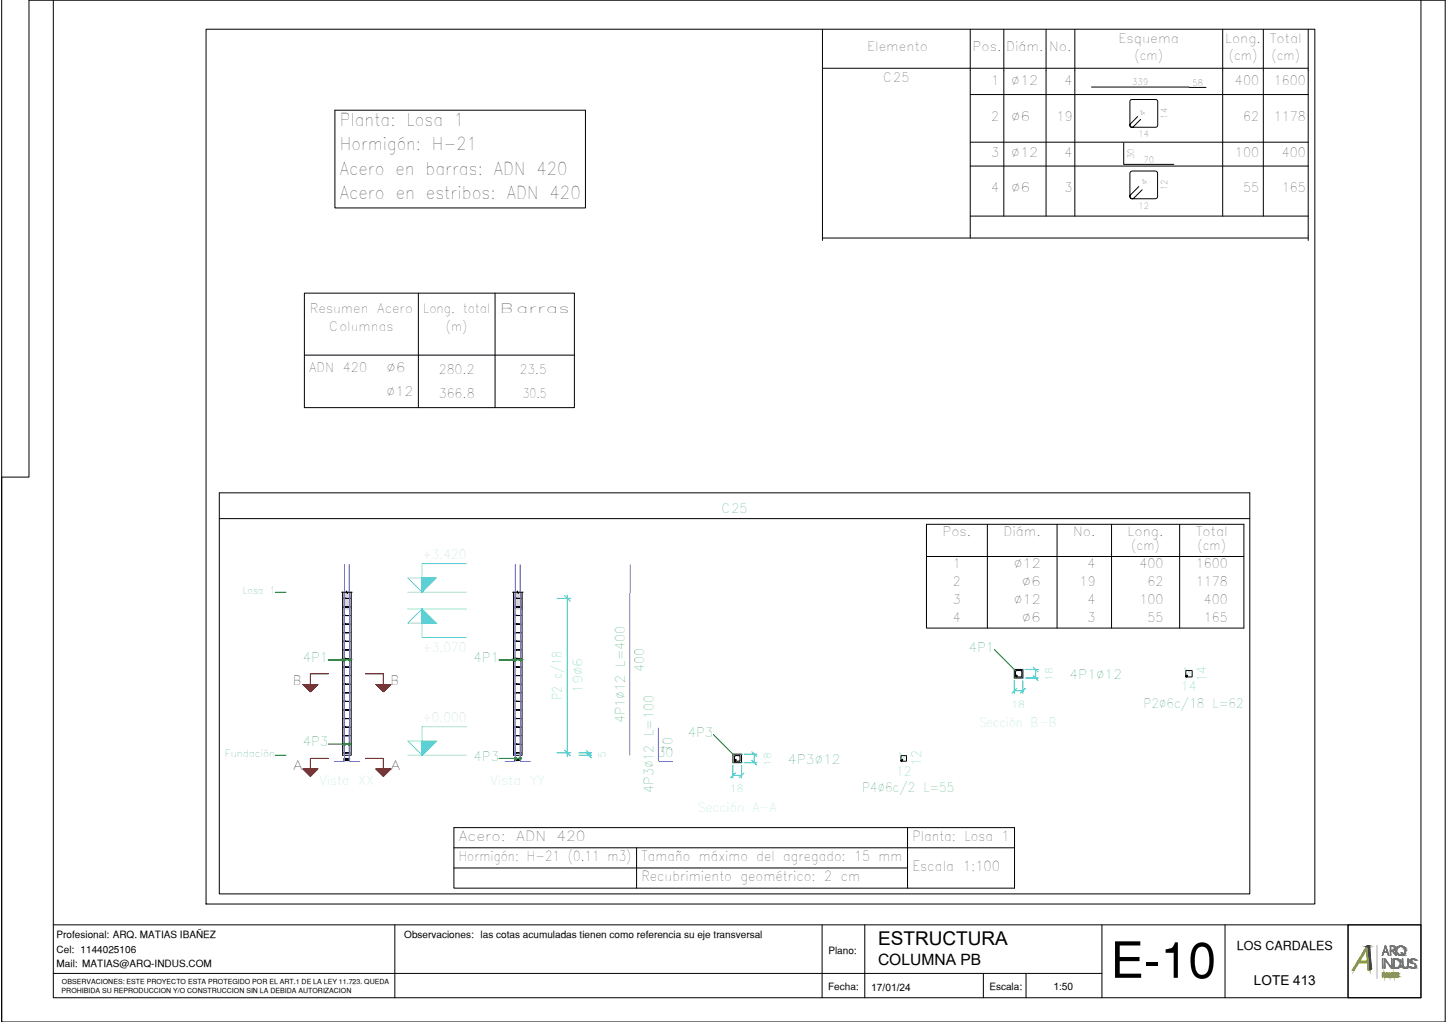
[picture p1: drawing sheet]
<svg xmlns="http://www.w3.org/2000/svg" width="841mm" height="594mm" viewBox="0 0 841 594" stroke-linecap="round" stroke-linejoin="round" font-family="sans-serif">
<!-- layer: TABLAS -->
<g fill="none" stroke="#000" stroke-width=".58">
<path d="M478 17v123M564 17v121M583 17v109M608 17v109M625 17v109M711 17v109M734 17v109M760 17v123M478 40h282M478 138h282M564 126h196M177 170h157v67h-157z"/>
<path d="M243 170v67M288 170v67M177 206h157"/>
</g>
<!-- layer: DESPIECES_TABLA -->
<path d="M634 51h67M661 68l-4 4v2h16v-16h-16v15l2 1 4-5M653 83v13h29M662 108l-5 5v1v1l14 1 1-1v-15l-1-1-14 1v1v14h1h1l5-5" fill="none" stroke="#000" stroke-width=".58"/>
<!-- layer: TEXTO_TABLAS -->
<path d="M564 55h196M564 83h196M564 97h196" fill="none" stroke="#000" stroke-width=".58"/>
<!-- layer: ALZADO_NOMBRES_DE_LAS_PLANTAS -->
<path d="M160 344h6M160 439h6" fill="none" stroke="#009525" stroke-width=".58"/>
<!-- layer: ALZADO_LOSAS -->
<path d="M199 344h5v10h-5zM298 344h5v10h-5z" fill="none" stroke="#dad7d3" stroke-width=".58"/>
<g fill="#dad7d3" stroke="#dad7d3" stroke-width=".58">
<path d="M199 344l5 10v-10zM199 344l5 10h-5z"/>
<path d="M298 344l5 10v-10zM298 344l5 10h-5z"/>
</g>
<!-- layer: ALZADO_COLUMNA_DE_HORMIGON -->
<path d="M199 344h2l1 1v-1h3M199 344v95h5v-95M298 344h3v1v-1h3M298 344v95h5v-95" fill="none" stroke="#000" stroke-width=".58"/>
<g fill="none" stroke="#7f7fff" stroke-width=".58">
<path d="M200 328v111M203 328v111M300 328l-1 111M302 328l1 111M366 328v111M200 423v19v1h-6M203 423v19l1 1h5M300 423v19l-1 1h-5M302 423v19l1 1h5M383 423v19v1h8"/>
<circle cx="590" cy="390" r=".1"/>
<circle cx="590" cy="393" r=".1"/>
<circle cx="594" cy="390" r=".1"/>
<circle cx="594" cy="393" r=".1"/>
<circle cx="427" cy="439" r=".1"/>
<circle cx="430" cy="439" r=".1"/>
<circle cx="427" cy="442" r=".1"/>
<circle cx="430" cy="442" r=".1"/>
</g>
<g fill="none" stroke="#000" stroke-width=".58">
<path d="M201 348h-1h3h-3h1M201 353h-1h3h-3h1M201 358h-1h3h-3h1M300 348h-1h4h-4h1M300 353h-1h4h-4h1M300 358h-1h4h-4h1M201 378h-1h3h-3h1M201 373h-1h3h-3h1M201 368h-1h3h-3h1M201 363h-1h3h-3h1M300 378h-1h4h-4h1M300 373h-1h4h-4h1"/>
<path d="M300 368h-1h4h-4h1M300 363h-1h4h-4h1M201 398h-1h3h-3h1M201 393h-1h3h-3h1M201 388h-1h3h-3h1M201 383h-1h3h-3h1M300 398h-1h4h-4h1M300 393h-1h4h-4h1M300 388h-1h4h-4h1M300 383h-1h4h-4h1M591 392l-1 2h4v-4h-4v3h1M690 392l-1 2h4v-4h-4v3h1"/>
<path d="M201 418h-1h3h-3h1M201 413h-1h3h-3h1M201 408h-1h3h-3h1M201 403h-1h3h-3h1M300 418h-1h4h-4h1M300 413h-1h4h-4h1M300 408h-1h4h-4h1M300 403h-1h4h-4h1M201 437l-1 1h3h-3h1M201 432l-1 1h3h-3h1M201 428h-1h3h-3h1M201 423h-1h3h-3h1"/>
<path d="M300 437h-1l4 1h-4h1M300 432h-1l4 1h-4h1M300 428h-1h4h-4h1M300 423h-1h4h-4h1M201 441h-1h3h-3h1M201 441l-1 1h3h-3h1M201 442h-1h3h-3h1M300 441h-1h4h-4h1M300 441h-1l4 1h-4h1M300 442h-1h4h-4h1M428 441l-1 1h3v-3h-3v3h1M524 441v1h3v-3h-3v3h1"/>
</g>
<!-- layer: ALZADO_SEGMENTOS_DE_CORTE_DE_SECCIONES -->
<path d="M176 398h9l-5 4zM191 392h-11v6M212 392h11v6M219 398h8l-4 4zM176 447h9l-5 4zM191 441h-11v6M212 441h11v6M219 447h8l-4 4z" fill="none" stroke="#d00" stroke-width=".58"/>
<g fill="#d00" stroke="#d00" stroke-width=".58">
<path d="M176 447h9l-5 4z"/>
<path d="M219 447h8l-4 4z"/>
<path d="M176 398h9l-5 4z"/>
<path d="M219 398h8l-4 4z"/>
</g>
<g fill="none" stroke="#009525" stroke-width=".58">
<path d="M200 384h-9h12M299 384h-9h13M191 433h12M300 441h-10h12"/>
<circle cx="200" cy="384" r=".4"/>
<circle cx="203" cy="384" r=".4"/>
<circle cx="299" cy="384" r=".4"/>
<circle cx="303" cy="384" r=".4"/>
<circle cx="200" cy="433" r=".4"/>
<circle cx="203" cy="433" r=".4"/>
<circle cx="300" cy="441" r=".4"/>
<circle cx="302" cy="441" r=".4"/>
</g>
<g fill="#009525" stroke="#009525" stroke-width=".58">
<path d="M200 433h1z"/>
<path d="M203 384h1z"/>
<path d="M299 440h1z"/>
<path d="M299 441h1z"/>
<path d="M302 440h1z"/>
<path d="M302 441h1z"/>
<path d="M299 384h1z"/>
<path d="M302 384h1z"/>
<path d="M200 432h1zM200 432h1zM200 432h1zM200 432h1z"/>
<path d="M200 432h1zM200 432h1z"/>
<path d="M200 432h1zM200 432h1zM200 432h1zM200 432h1z"/>
<path d="M200 432h1zM200 432h1z"/>
<path d="M200 432h1zM200 432h1z"/>
<path d="M200 432h1zM200 432h1z"/>
<path d="M200 432h1zM200 432h1z"/>
<path d="M200 432h1zM200 432h1z"/>
<path d="M200 432l1 1zM200 432l1 1z"/>
<path d="M200 433h1zM200 433h1z"/>
<path d="M200 433h1zM200 433h1z"/>
<path d="M200 433h1zM200 433h1z"/>
<path d="M200 433h1zM200 433h1z"/>
<path d="M200 433h1zM200 433h1z"/>
<path d="M200 433h1zM200 433h1z"/>
<path d="M200 433h1zM200 433h1z"/>
<path d="M200 433h1zM200 433h1z"/>
<path d="M200 433h1zM200 433h1z"/>
<path d="M200 433h1zM200 433h1z"/>
<path d="M203 432v1zM203 432v1z"/>
<path d="M200 383v1zM200 383v1z"/>
<path d="M203 383h1zM203 383h1z"/>
<path d="M203 383h1zM203 383h1z"/>
<path d="M203 383h1zM203 383h1z"/>
<path d="M203 383h1zM203 383h1z"/>
<path d="M203 383h1zM203 383h1z"/>
<path d="M203 383h1zM203 383h1z"/>
<path d="M203 383l1 1zM203 383l1 1z"/>
<path d="M203 384h1zM203 384h1z"/>
<path d="M203 384h1zM203 384h1z"/>
<path d="M203 384h1zM203 384h1z"/>
<path d="M203 384h1zM203 384h1z"/>
<path d="M203 384h1zM203 384h1z"/>
<path d="M203 384h1zM203 384h1z"/>
<path d="M203 384h1zM203 384h1z"/>
<path d="M203 384h1zM203 384h1zM203 384h1z"/>
<path d="M203 384h1zM203 384h1z"/>
<path d="M203 384h1zM203 384h1z"/>
<path d="M203 384h1zM203 384h1z"/>
<path d="M299 440h1zM299 440h1z"/>
<path d="M299 440l1 1zM299 440l1 1z"/>
<path d="M299 441h1zM299 441h1z"/>
<path d="M299 441h1zM299 441h1z"/>
<path d="M299 441h1zM299 441h1z"/>
<path d="M299 441h1zM299 441h1z"/>
<path d="M299 441h1zM299 441h1z"/>
<path d="M299 441h1zM299 441h1z"/>
<path d="M299 441h1zM299 441h1z"/>
<path d="M299 441h1zM299 441h1z"/>
<path d="M299 441h1zM299 441h1zM299 441h1zM299 441h1z"/>
<path d="M299 441h1zM299 441h1z"/>
<path d="M299 441h1zM299 441h1z"/>
<path d="M299 441h1zM299 441h1z"/>
<path d="M299 441h1zM299 441h1z"/>
<path d="M299 441h1zM299 441h1z"/>
<path d="M299 441h1zM299 441h1z"/>
<path d="M299 441h1zM299 441h1z"/>
<path d="M299 441h1zM299 441h1z"/>
<path d="M299 441h1zM299 441h1z"/>
<path d="M299 441h1zM299 441h1zM299 441h1z"/>
<path d="M302 440h1zM302 440h1z"/>
<path d="M302 440l1 1zM302 440l1 1z"/>
<path d="M302 441h1zM302 441h1z"/>
<path d="M302 441h1zM302 441h1z"/>
<path d="M302 441h1zM302 441h1z"/>
<path d="M302 441h1zM302 441h1z"/>
<path d="M302 441h1zM302 441h1z"/>
<path d="M302 441h1zM302 441h1z"/>
<path d="M302 441h1zM302 441h1z"/>
<path d="M302 441h1zM302 441h1z"/>
<path d="M302 441h1zM302 441h1z"/>
<path d="M302 441h1zM302 441h1z"/>
<path d="M302 441h1zM302 441h1z"/>
<path d="M302 441h1zM302 441h1z"/>
<path d="M302 441h1zM302 441h1z"/>
<path d="M302 441h1zM302 441h1z"/>
<path d="M302 441h1zM302 441h1z"/>
<path d="M302 441h1zM302 441h1z"/>
<path d="M302 441h1zM302 441h1z"/>
<path d="M302 441h1zM302 441h1z"/>
<path d="M302 441h1zM302 441h1z"/>
<path d="M302 441h1zM302 441h1z"/>
<path d="M299 383h1zM299 383h1z"/>
<path d="M299 383h1zM299 383h1z"/>
<path d="M299 383h1zM299 383h1z"/>
<path d="M299 383h1zM299 383h1z"/>
<path d="M299 383h1zM299 383h1z"/>
<path d="M299 383h1zM299 383h1z"/>
<path d="M299 383h1zM299 383h1z"/>
<path d="M299 383l1 1zM299 383l1 1z"/>
<path d="M299 384h1zM299 384h1z"/>
<path d="M299 384h1zM299 384h1z"/>
<path d="M299 384h1zM299 384h1z"/>
<path d="M299 384h1zM299 384h1z"/>
<path d="M299 384h1zM299 384h1z"/>
<path d="M299 384h1zM299 384h1z"/>
<path d="M299 384h1zM299 384h1z"/>
<path d="M299 384h1zM299 384h1zM299 384h1z"/>
<path d="M299 384h1zM299 384h1z"/>
<path d="M299 384h1zM299 384h1z"/>
<path d="M299 384h1zM299 384h1z"/>
<path d="M299 384h1zM299 384h1z"/>
<path d="M299 384h1zM299 384h1z"/>
<path d="M302 383h1zM302 383h1z"/>
<path d="M302 383h1zM302 383h1z"/>
<path d="M302 383h1zM302 383h1z"/>
<path d="M302 383h1zM302 383h1z"/>
<path d="M302 383h1zM302 383h1z"/>
<path d="M302 383h1zM302 383h1z"/>
<path d="M302 383h1zM302 383h1z"/>
<path d="M302 383h1zM302 383h1z"/>
<path d="M302 383l1 1zM302 383l1 1z"/>
<path d="M302 384h1zM302 384h1z"/>
<path d="M302 384h1zM302 384h1z"/>
<path d="M302 384h1zM302 384h1z"/>
<path d="M302 384h1zM302 384h1z"/>
<path d="M302 384h1zM302 384h1z"/>
<path d="M302 384h1zM302 384h1z"/>
<path d="M302 384h1zM302 384h1z"/>
<path d="M302 384h1zM302 384h1zM302 384h1z"/>
<path d="M302 384h1zM302 384h1z"/>
<path d="M302 384h1zM302 384h1z"/>
<path d="M302 384h1zM302 384h1zM302 384h1z"/>
<path d="M302 384h1zM302 384h1z"/>
<path d="M302 384h1zM302 384h1z"/>
</g>
<!-- layer: ALZADO_COTAS_DE_LAS_PLANTAS -->
<path d="M237 336h8v8v-8h9l-9 8zM271 328h-26v8M237 344h34M237 431h8v8v-8h9l-9 8zM237 439h34M271 422h-26v9" fill="none" stroke="#7fbfff" stroke-width=".58"/>
<g fill="#7fbfff" stroke="#7fbfff" stroke-width=".58">
<path d="M245 431h9l-9 8z"/>
<path d="M245 336h9l-9 8z"/>
</g>
<!-- layer: ALZADO_COTAS_DE_LAS_LOSAS -->
<path d="M237 354h34M237 362l8-8 9 8h-9v-8v8zM245 362v9h26" fill="none" stroke="#7fbfff" stroke-width=".58"/>
<path d="M245 354l9 8h-9z" fill="#7fbfff" stroke="#7fbfff" stroke-width=".58"/>
<!-- layer: ALZADO_COTAS -->
<path d="M324 348h8M328 346l3 4M330 346v94M324 438h8M328 436l3 3M336 438h8M336 439h8M341 436l3 3M341 438l3 2M342 438v1" fill="none" stroke="#00dda5" stroke-width=".58"/>
<!-- layer: SECC_HORMIGON -->
<path d="M590 389h5v5h-5zM426 438h5v5h-5z" fill="none" stroke="#000" stroke-width=".58"/>
<path d="M578 378l12 12M415 427l12 12" fill="none" stroke="#009525" stroke-width=".58"/>
<!-- layer: SECC_COTAS -->
<g fill="none" stroke="#00dda5" stroke-width=".58">
<path d="M590 396v7M595 396v7M596 394h7M596 389h7M601 388l2 3M601 393l2 3M602 389v5M590 402h5M591 400l-3 3M596 400l-3 3M433 438h7M437 437l3 3"/>
<path d="M438 438v5M426 445v7M426 451h5M427 449l-2 3M431 445v7M432 449l-2 3M433 443h7M437 442l3 3"/>
</g>
<!-- layer: SECC_LINEAS_DE_PROLONGACION_DE_LAS_COTAS -->
<path d="M590 394h.1M595 389h.1M595 394h.1M431 438h.1M426 443h.1M431 443h.1" fill="none" stroke="#00dda5" stroke-width=".58"/>
<!-- layer: ALZADO_LINEAS_DE_LA_TABLA_DE_COMPUTO -->
<path d="M538 305h185v60h-185zM574 305v60M614 305v60M646 305v60M686 305v60M538 323h185" fill="none" stroke="#000" stroke-width=".58"/>
<!-- layer: ALZADO_LINEAS_DE_LA_TABLA_DE_DATOS_DE_LAS_COLUMNAS -->
<path d="M264 481h326v35h-326zM264 493h326M370 493v23M527 481v35M264 505h263" fill="none" stroke="#000" stroke-width=".58"/>
<!-- layer: ALZADO_LINEAS_DE_LA_TABLA_DE_DESPIECE -->
<path d="M127 286h599v234h-599zM127 301h599" fill="none" stroke="#000" stroke-width=".58"/>
<!-- layer: ALZADO_TEXTOS_DE_LA_TABLA_DE_COMPUTO_DEL_CUADRO_DE_COLUMNAS -->
<path d="M195 64h145v57h-145z" fill="none" stroke="#000" stroke-width=".58"/>
<!-- layer: arq 01 -->
<path d="M1 0v594M17 0v277h-16v317h839v-594M229 538v42M478 538v42M503 538v42M640 538v42M712 538v42M31 566h609M572 566v14M596 566v14" fill="none" stroke="#000" stroke-width=".58"/>
<!-- layer: 0 -->
<path d="M17 0h823M120 17h644v508h-644z" fill="none" stroke="#000" stroke-width=".58"/>
<!-- layer: arq 02 -->
<path d="M31 0v580h795v-580M31 538h795M784 538h42v42h-42zM784 538v42" fill="none" stroke="#000" stroke-width=".58"/>
<g fill="#9ebb00" stroke="#9ebb00" stroke-width=".58">
<path d="M794 550l1 1z"/>
<path d="M806 568h1z"/>
<path d="M812 568h1z"/>
<path d="M794 551l1 1v-1zM794 551l1 1h-2z"/>
<path d="M794 552l2 7-1-7zM794 552l2 7h-1z"/>
<path d="M793 552l-3 7 4-7zM793 552l-3 7h-1z"/>
<path d="M789 559l7 1v-1zM789 559l7 1h-7z"/>
<path d="M795 560l1 4v-4zM795 560l1 4h-1z"/>
<path d="M789 560l-2 4 3-4zM789 560l-2 4h-1z"/>
<path d="M806 566h1zM806 566h1z"/>
<path d="M806 566h1zM806 566h1z"/>
<path d="M806 566h1zM806 566h1z"/>
<path d="M806 566h1zM806 566h1z"/>
<path d="M806 566h1zM806 566h1zM806 566h1zM806 566h1z"/>
<path d="M806 566h1zM806 566h1zM806 566h1zM806 566h1z"/>
<path d="M806 566h1zM806 566h1zM806 566h1zM806 566h1z"/>
<path d="M806 566h1zM806 566h1z"/>
<path d="M806 566l1 2v-2zM806 566l1 2h-1z"/>
<path d="M806 568h1zM806 568h1zM806 568h1zM806 568h1z"/>
<path d="M806 568h1zM806 568h1zM806 568h1zM806 568h1z"/>
<path d="M806 568h1zM806 568h1zM806 568h1zM806 568h1z"/>
<path d="M806 568h1zM806 568h1zM806 568h1z"/>
<path d="M806 568h1zM806 568h1z"/>
<path d="M806 568h1zM806 568h1z"/>
<path d="M804 566l1 1zM804 566l1 1z"/>
<path d="M803 566l1 1zM803 566l1 1z"/>
<path d="M803 567h2zM803 567h2z"/>
<path d="M804 567l1 1zM804 567l1 1z"/>
<path d="M803 567l1 1zM803 567l1 1z"/>
<path d="M810 566h1zM810 566h1z"/>
<path d="M810 566v1zM810 566v1z"/>
<path d="M810 567h1zM810 567h1z"/>
<path d="M810 567v1zM810 567v1z"/>
<path d="M810 568h1zM810 568h1z"/>
<path d="M809 566v1zM809 566l-1 1z"/>
<path d="M808 566v1zM808 566v1z"/>
<path d="M808 566v1zM808 566v1z"/>
<path d="M809 566v2zM809 566v2z"/>
<path d="M808 567v1l1-1zM808 567v1z"/>
<path d="M808 567v1zM808 567v1z"/>
<path d="M812 566h1zM812 566h1z"/>
<path d="M812 566h1zM812 566h1z"/>
<path d="M812 566h1zM812 566h1z"/>
<path d="M812 566h1zM812 566h1z"/>
<path d="M812 566h1zM812 566h1z"/>
<path d="M812 566l1 1zM812 566l1 1z"/>
<path d="M812 568h1zM812 568h1z"/>
<path d="M812 568h1zM812 568h1z"/>
<path d="M812 568h1zM812 568h1z"/>
</g>
<g fill="none" stroke="#9ebb00" stroke-width=".58">
<path d="M794 552l1 7h-5zM794 550l1 1 1 13h-1v-4h-5l-3 4h-1zM803 566l1 1 1-1v2l-1-1-1 1zM806 568h.1M806 566h1l-1 2zM806 566v2zM808 566v1l1-1v2v-2l-1 2v-2v2zM810 566h1h-1v1h1h-1v1h1h-1zM812 566l1 1M812 566l1 1-1 1M812 568h.1M812 566h.1"/>
<path d="M812 566h1h-1M813 567h.1M813 567l-1 1"/>
</g>
<g fill="#3a4b45" stroke="#3a4b45" stroke-width=".58">
<path d="M795 550h1z"/>
<path d="M795 550h1h-1z"/>
<path d="M795 551l1-1v1z"/>
<path d="M795 551h1l1 12z"/>
<path d="M794 550h1zM794 550h1z"/>
<path d="M795 551l1 12h1zM796 563h1l-1 1z"/>
</g>
<path d="M794 550h2zM795 551l1-1 1 13-1 1z" fill="none" stroke="#3a4b45" stroke-width=".58"/>
<path d="M800 550l1 19zM800 550l1 19z" fill="#d6d6d6" stroke="#d6d6d6" stroke-width=".58"/>
<path d="M800 550l1 19z" fill="none" stroke="#d6d6d6" stroke-width=".58"/>
<g fill="#727675" stroke="#727675" stroke-width=".58">
<path d="M812 563h1z"/>
<path d="M821 557h1z"/>
<path d="M820 558h1z"/>
<path d="M821 563h1z"/>
<path d="M810 552h1z"/>
<path d="M813 550h1z"/>
<path d="M815 555h1z"/>
<path d="M813 555h1z"/>
<path d="M813 555h2z"/>
<path d="M817 563h1z"/>
<path d="M803 557l1 6zM803 557l1 6z"/>
<path d="M805 557v1zM805 557v1z"/>
<path d="M809 558v5zM809 558v5z"/>
<path d="M805 558l4 5zM805 558l4 5z"/>
<path d="M805 558v5zM805 558v5z"/>
<path d="M810 557h2zM810 557h2z"/>
<path d="M810 557l3 1zM810 557l3 1z"/>
<path d="M812 558h1zM812 558h1z"/>
<path d="M812 558h1zM812 558h1z"/>
<path d="M812 558h1zM812 558h1z"/>
<path d="M813 558h1zM813 558h1z"/>
<path d="M813 558l1 1zM813 558l1 1z"/>
<path d="M814 559v2zM814 559v2z"/>
<path d="M812 563h1zM812 563h1z"/>
<path d="M812 563h1zM812 563h1z"/>
<path d="M810 558v5zM810 558v5z"/>
<path d="M810 563h3zM810 563h2z"/>
<path d="M810 563h2zM810 563h2z"/>
<path d="M821 557h1zM821 557h1zM821 557h1zM821 557h1z"/>
<path d="M821 557l1 1zM820 558h2z"/>
<path d="M821 558h1zM821 558h1z"/>
<path d="M820 558h1zM820 558h1z"/>
<path d="M820 558h1zM820 558h1z"/>
<path d="M820 558h1zM820 558h1z"/>
<path d="M820 558h1zM820 558h1z"/>
<path d="M822 558h1zM822 558h1z"/>
<path d="M822 558h1zM822 558h1z"/>
<path d="M822 558h1zM822 558h1z"/>
<path d="M820 559v1zM820 559v1z"/>
<path d="M823 561v1zM823 561v1z"/>
<path d="M820 562h1zM820 562h1z"/>
<path d="M820 562l1 1zM820 562l1 1z"/>
<path d="M820 563h1zM820 563h1z"/>
<path d="M820 563h1zM820 563h1z"/>
<path d="M821 563h1zM821 563h1z"/>
<path d="M820 563h1zM820 563h1z"/>
<path d="M820 563h2zM820 563h2z"/>
<path d="M820 563h2zM820 563h2z"/>
<path d="M820 563h2zM820 563h2z"/>
<path d="M805 550h1zM805 550h1z"/>
<path d="M805 550l2 3zM805 550l2 3z"/>
<path d="M805 550l-1 3zM805 550l-1 3z"/>
<path d="M804 553l3 1zM804 553l3 1z"/>
<path d="M806 554l1 1zM806 554l1 1z"/>
<path d="M804 554v1zM804 554l-1 1z"/>
<path d="M808 550h2zM808 550h2z"/>
<path d="M808 550h2zM808 550h2z"/>
<path d="M808 550h2zM808 550h2z"/>
<path d="M810 550h1zM810 550h1z"/>
<path d="M810 550h1zM810 550h1z"/>
<path d="M810 550h1zM810 550h1z"/>
<path d="M810 550h1zM810 550h1z"/>
<path d="M810 550l1 1zM810 550l1 1z"/>
<path d="M811 551v1zM811 551v1z"/>
<path d="M810 552h1zM810 552h1z"/>
<path d="M808 550v3zM808 550v3z"/>
<path d="M808 553h2zM808 553h2z"/>
<path d="M808 553h2zM808 553h2z"/>
<path d="M808 553h2zM808 553h2z"/>
<path d="M809 553l3 2zM809 553l3 2z"/>
<path d="M808 553v2zM808 553v2z"/>
<path d="M814 550h1zM814 550h1z"/>
<path d="M814 550h1zM813 550h2z"/>
<path d="M813 550h2zM813 550h2z"/>
<path d="M813 550h1zM813 550h1z"/>
<path d="M814 550h1zM814 550h1z"/>
<path d="M815 550h1zM815 550h1z"/>
<path d="M815 550h1zM815 550h1z"/>
<path d="M815 550l1 1zM815 550l1 1z"/>
<path d="M816 551h1zM816 551h1z"/>
<path d="M816 551h1zM816 551h1z"/>
<path d="M816 551l1 1zM816 551l1 1z"/>
<path d="M812 551v1zM812 551v1z"/>
<path d="M817 552v1zM817 552v1z"/>
<path d="M811 552l1 1zM811 552l1 1z"/>
<path d="M811 553h1zM811 553h1z"/>
<path d="M817 553v1zM817 553v1z"/>
<path d="M812 554l1 1zM812 554l1 1z"/>
<path d="M812 555h1zM812 555h1z"/>
<path d="M815 554l1 1zM815 554l1 1z"/>
<path d="M815 555h1zM815 555h1z"/>
<path d="M815 555h1zM815 555h1z"/>
<path d="M815 555h1zM815 555h1z"/>
<path d="M813 555h1zM813 555h1z"/>
<path d="M815 555h1zM814 555h1z"/>
<path d="M813 555h1zM813 555h1z"/>
<path d="M814 555h1zM814 555h1z"/>
<path d="M813 555h1zM813 555h1z"/>
<path d="M813 555h2zM813 555h2zM813 555h2zM813 555h2z"/>
<path d="M815 557v4zM815 557v4z"/>
<path d="M818 557l1 5zM818 557l1 5z"/>
<path d="M815 562h1zM815 562h1z"/>
<path d="M815 562h1zM815 562h1z"/>
<path d="M816 562v1zM816 562v1z"/>
<path d="M817 563h1zM817 563h1zM817 563h1z"/>
<path d="M816 563h1zM816 563h1z"/>
<path d="M816 563h2zM816 563h2z"/>
<path d="M816 563h2zM816 563h2z"/>
<path d="M816 563h2zM816 563h2z"/>
<path d="M816 563h2zM816 563h1zM816 563h1zM816 563h1z"/>
<path d="M816 563h1zM816 563h1z"/>
</g>
<g fill="none" stroke="#727675" stroke-width=".58">
<path d="M803 557l1 6zM805 557l4 6v-6v6l-4-5v5zM805 550l2 5-1-1h-2l-1 1zM805 550l1 3h-2zM810 552a1.4 1.4 0 0 0 1-1 1.4 1.4 0 0 0-1-1h-2v5v-2h1l3 2-3-2h1M810 550a1.5 1.5 0 0 1 1 1 1.5 1.5 0 0 1-1 2h-2v-3h2M810 558h2a2.6 2.6 0 0 1 2 3l-2 2h-2zM813 551a2.5 2.5 0 0 1 3 0 2.5 2.5 0 0 1 0 4l-1-1v1a2.5 2.5 0 0 1-3-1 2.5 2.5 0 0 1 1-3zM814 559v2M814 559l-2-2h-2v6l3-1 1-1M816 555h.1M816 555a2.8 2.8 0 0 0 0-5 2.9 2.9 0 0 0-5 3 2.8 2.8 0 0 0 5 2"/>
<path d="M820 559a1.6 1.6 0 0 1 1-2 1.6 1.6 0 0 1 2 1 1.4 1.4 0 0 0-2-1 1.4 1.4 0 0 0-1 2l1 1a1.7 1.7 0 0 1 2 1 1.7 1.7 0 0 1-1 2 1.7 1.7 0 0 1-2-1M820 559l1 1a1.6 1.6 0 0 1 2 1 1.6 1.6 0 0 1-1 2 1.6 1.6 0 0 1-2-1M815 561a1.5 1.5 0 0 0 2 2 1.5 1.5 0 0 0 1-2M818 562v-5l1 5M819 561a1.8 1.8 0 0 1-2 2 1.8 1.8 0 0 1-2-2v-4v5"/>
</g>
<text font-size="29.1" x="645" y="568">E-10</text>
<text font-size="11.1" x="510" y="549">ESTRUCTURA</text>
<g font-size="10.2">
<text x="197" y="73">Planta: Losa 1</text>
<text x="197" y="87">Hormigón: H-21</text>
<text x="197" y="101">Acero en barras: ADN 420</text>
<text x="197" y="116">Acero en estribos: ADN 420</text>
</g>
<text font-size="9.1" x="510" y="561">COLUMNA PB</text>
<g font-size="8">
<text x="267" y="489">Acero:</text>
<text x="300" y="489">ADN</text>
<text x="323" y="489">420</text>
<text x="530" y="489">Planta: Losa 1</text>
<text x="267" y="500">Hormigón: H-21 (0.11 m3)</text>
<text x="373" y="500">Tamaño máximo del agregado: 15 mm</text>
<text x="530" y="506">Escala 1:100</text>
<text x="373" y="512">Recubrimiento geométrico: 2 cm</text>
</g>
<text font-size="7.9" x="729" y="573">LOTE 413</text>
<g font-size="7.5">
<text x="504" y="30">Elemento</text>
<text x="565" y="30">Pos.</text>
<text x="585" y="30">Diám.</text>
<text x="610" y="30">No.</text>
<text x="650" y="25">Esquema</text>
<text x="712" y="25">Long.</text>
<text x="738" y="25">Total</text>
<text x="659" y="35">(cm)</text>
<text x="714" y="35">(cm)</text>
<text x="739" y="35">(cm)</text>
<text x="513" y="47">C25</text>
<text x="576" y="49">1</text>
<text x="588" y="49">∅12</text>
<text x="619" y="49">4</text>
<text x="718" y="49">400</text>
<text x="740" y="49">1600</text>
<text x="576" y="70">2</text>
<text x="588" y="70">∅6</text>
<text x="614" y="70">19</text>
<text x="722" y="70">62</text>
<text x="740" y="70">1178</text>
<text x="576" y="91">3</text>
<text x="588" y="91">∅12</text>
<text x="619" y="91">4</text>
<text x="718" y="91">100</text>
<text x="745" y="91">400</text>
<text x="576" y="112">4</text>
<text x="588" y="112">∅6</text>
<text x="619" y="112">3</text>
<text x="722" y="112">55</text>
<text x="745" y="112">165</text>
<text x="180" y="182">Resumen Acero</text>
<text x="246" y="182">Long. total</text>
<text x="290" y="182">Barras</text>
<text x="191" y="192">Columnas</text>
<text x="259" y="192">(m)</text>
<text x="180" y="216">ADN 420</text>
<text x="225" y="216">∅6</text>
<text x="255" y="218">280.2</text>
<text x="302" y="218">23.5</text>
<text x="225" y="230">∅12</text>
<text x="255" y="231">366.8</text>
<text x="304" y="231">30.5</text>
<text x="548" y="311">Pos.</text>
<text x="583" y="311">Diám.</text>
<text x="624" y="311">No.</text>
<text x="655" y="311">Long.</text>
<text x="695" y="311">Total</text>
<text x="658" y="320">(cm)</text>
<text x="696" y="320">(cm)</text>
<text x="554" y="330">1</text>
<text x="589" y="330">∅12</text>
<text x="632" y="330">4</text>
<text x="662" y="330">400</text>
<text x="695" y="330">1600</text>
<text x="554" y="341">2</text>
<text x="594" y="341">∅6</text>
<text x="627" y="341">19</text>
<text x="667" y="341">62</text>
<text x="695" y="341">1178</text>
<text x="554" y="351">3</text>
<text x="589" y="351">∅12</text>
<text x="632" y="351">4</text>
<text x="662" y="351">100</text>
<text x="700" y="351">400</text>
<text x="554" y="361">4</text>
<text x="594" y="361">∅6</text>
<text x="632" y="361">3</text>
<text x="667" y="361">55</text>
<text x="700" y="361">165</text>
</g>
<g font-size="7.5" fill="#009525">
<text x="419" y="298">C25</text>
<text x="563" y="379">4P1</text>
<text x="176" y="385">4P1</text>
<text x="275" y="385">4P1</text>
<text x="374" y="391" transform="rotate(-90 374 391)">400</text>
<text x="622" y="395">4P1∅12</text>
<text x="665" y="412">P2∅6c/18 L=62</text>
<text x="363" y="420" transform="rotate(-90 363 420)">4P1∅12 L=400</text>
<text x="400" y="428">4P3</text>
<text x="176" y="434">4P3</text>
<text x="391" y="438" transform="rotate(-90 391 438)">70</text>
<text x="275" y="442">4P3</text>
<text x="382" y="440">30</text>
<text x="458" y="444">4P3∅12</text>
<text x="380" y="461" transform="rotate(-90 380 461)">4P3∅12 L=100</text>
<text x="501" y="461">P4∅6c/2 L=55</text>
</g>
<g font-size="7.5" fill="#7fbfff">
<text x="245" y="325">+3.420</text>
<text x="245" y="379">+3.070</text>
<text x="245" y="420">+0.000</text>
</g>
<g font-size="7.5" fill="#00dda5">
<text x="690" y="394" transform="rotate(-45 690 394)">4</text>
<text x="686" y="402">14</text>
<text x="701" y="396" transform="rotate(-90 701 396)">14</text>
<text x="327" y="407" transform="rotate(-90 327 407)">P2 c/18</text>
<text x="338" y="403" transform="rotate(-90 338 403)">19∅6</text>
<text x="525" y="443" transform="rotate(-45 525 443)">4</text>
<text x="535" y="446" transform="rotate(-90 535 446)">12</text>
<text x="521" y="451">12</text>
</g>
<g font-size="7.5" fill="#d00">
<text x="170" y="398">B</text>
<text x="227" y="398">B</text>
<text x="170" y="447">A</text>
<text x="227" y="447">A</text>
</g>
<g font-size="7.5" fill="#6edddd">
<text x="569" y="423">Sección B-B</text>
<text x="186" y="456">Vista XX</text>
<text x="285" y="456">Vista YY</text>
<text x="406" y="472">Sección A-A</text>
</g>
<text font-size="7.3" x="719" y="553">LOS CARDALES</text>
<g font-size="5.9">
<text x="506" y="576">17/01/24</text>
<text x="612" y="575">1:50</text>
</g>
<g font-size="5.8">
<text x="33" y="545">Profesional: ARQ. MATIAS IBAÑEZ</text>
<text x="235" y="545">Observaciones: las cotas acumuladas tienen como referencia su eje transversal</text>
<text x="33" y="554">Cel: 1144025106</text>
<text x="481" y="555">Plano:</text>
<text x="33" y="562">Mail: MATIAS@ARQ-INDUS.COM</text>
<text x="481" y="575">Fecha:</text>
<text x="575" y="575">Escala:</text>
</g>
<g font-size="5.7" fill="#009525">
<text x="141" y="345">Losa 1</text>
<text x="131" y="440">Fundación</text>
</g>
<g font-size="5.6" fill="#00dda5">
<text x="612" y="396" transform="rotate(-90 612 396)">18</text>
<text x="588" y="411">18</text>
<text x="352" y="440" transform="rotate(-90 352 440)">5</text>
<text x="448" y="445" transform="rotate(-90 448 445)">18</text>
<text x="424" y="461">18</text>
</g>
<g font-size="5">
<text x="658" y="50">339</text>
<text x="693" y="50">58</text>
<text x="664" y="68" transform="rotate(-45 664 68)">4</text>
<text x="679" y="69" transform="rotate(-90 679 69)">14</text>
<text x="662" y="80">14</text>
<text x="659" y="92" transform="rotate(-90 659 92)">30</text>
<text x="665" y="95">70</text>
<text x="665" y="108" transform="rotate(-45 665 108)">4</text>
<text x="679" y="111" transform="rotate(-90 679 111)">12</text>
<text x="662" y="121">12</text>
</g>
<g font-size="4.1">
<text x="36" y="572">OBSERVACIONES: ESTE PROYECTO ESTA PROTEGIDO POR EL ART.1 DE LA LEY 11.723. QUEDA</text>
<text x="36" y="577">PROHIBIDA SU REPRODUCCION Y/O CONSTRUCCION SIN LA DEBIDA AUTORIZACION</text>
</g>
</svg>
